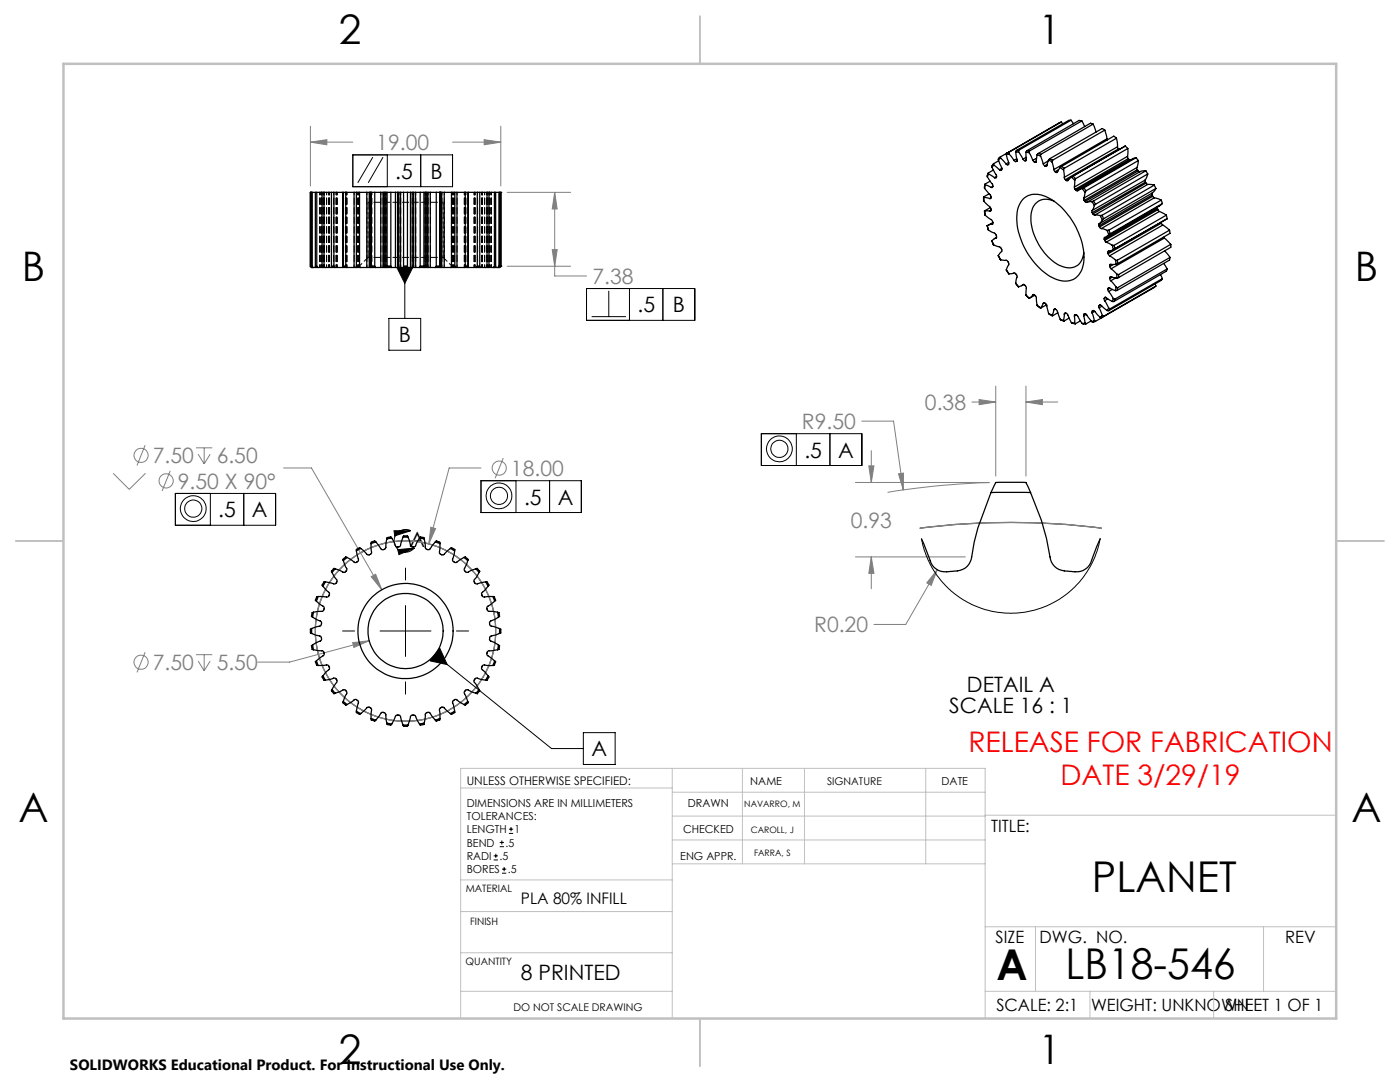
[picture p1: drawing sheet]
<svg xmlns="http://www.w3.org/2000/svg" width="279mm" height="216mm" viewBox="0 0 279 216" stroke-linecap="round" stroke-linejoin="round" font-family="sans-serif">
<g fill="none" stroke="#808080" stroke-width=".2">
<path d="M61.9 28.4l3.3-.5v1zM61.9 25.2v11.9M61.9 28.4h8.5M90.3 28.4h9.6M96.6 27.9l3.3 .5-3.3 .5zM99.9 25.2v11.9M101.2 38.4h12.7M110.7 38.4l.5 3.3h-1zM110.7 38.4v16.7h6.4M101.2 53.1h12.7M110.2 49.8h1l-.5 3.3zM195.4 79.7l3.3 .5-3.3 .6z"/>
<path d="M198.7 77v18M204.8 77v18M22.6 94.4l3.2 3.2 3.2-3.2M29 88.8l-1.7 4.1M34 93.9l-1.7 4.1M39.1 89.4h3.3M39.5 90.6l1.2 2M40.7 89.4v3.2M41.9 90.6l-1.2 2M56.6 93.4h5.6l14 24.3M96 93.4h-6.4l-4 15.1M100.4 91.4l-1.6 4"/>
<path d="M170.7 96.3h26.7a145.6 145.6 0 0 0-20.3 1.9M172 84h6.3l2 13.8M173.4 93h1l-.5 3.3zM173.9 89.9v6.4M179.3 94.5l1-.1v3.4zM194 80.2h4.7M204.8 80.2l3.2-.5v1.1zM204.8 80.2h6.3M74.1 115.1l.9-.5 1.2 3.1zM86 105.2l.9 .3-1.3 3zM170.7 111.1h22M173.9 111.1l.5 3.3h-1z"/>
<path d="M173.9 111.1v6.4M187 113.7l-1.2 3.1-.8-.5zM187 113.7l-6.2 10.9h-6.4M29 130.1l-1.7 4.1M39.1 130.6h3.3M39.5 131.9l1.2 1.9M40.7 130.6v3.2M41.9 131.9l-1.2 1.9M70.4 128.2l3.3-.4-3.1 1.4zM73.7 127.8l-15.9 4.3h-6.4"/>
<circle cx="28.2" cy="90.8" r="1.41"/>
<circle cx="33.2" cy="95.9" r="1.42"/>
<circle cx="99.6" cy="93.4" r="1.41"/>
<circle cx="28.1" cy="132.1" r="1.42"/>
</g>
<g fill="none" stroke="#000" stroke-width=".2">
<path d="M70.4 30.9h19.9v6.4h-19.9zM74.4 31.4l-3 5.1M76.4 31.4l-2.9 5.1M77.3 30.9v6.4M84 30.9v6.4M79.2 53.4h3.2l-1.6 3.2zM80.8 53.4v10.1M117.1 57.6h21.5v6.3h-21.5zM121.5 58v5.2M125.6 57.6v6.3M132.3 57.6v6.3M77.6 63.5h6.4v6.4h-6.4z"/>
<path d="M118.1 63.2h6.8M35 98.5h20v6.3h-20zM42 98.5v6.3M48.6 98.5v6.3M96 95.9h20v6.4h-20zM103 95.9v6.4M109.7 95.9v6.4M151.9 86.5h20.1v6.4h-20.1zM158.9 86.5v6.4M165.6 86.5v6.4M78.6 105.9h3.4l-3.2 1zM79.4 109.7l3.3-.3-3.1 1.3z"/>
<path d="M80.9 113.3v2.4M82 105.9a2.26 2.26 0 0 0-3 .9 2.26 2.26 0 0 0 .6 3 2.26 2.26 0 0 0 3.1-.4M68.4 125.9h2.4M75.8 125.9h10.2M80.9 120.8v10.2M80.9 136.1v2.4M86.8 130.6l23.3 18.8h6.3M87.8 129.4l1.5 3.2-3.5-.7zM91.1 125.9h2.4M116.4 146.2h6.4v6.3h-6.4zM98.5 171.6h.9M98.5 170.8h.9"/>
<path d="M99 170.4v.8M99.7 168.9h.9M99.7 168.1h.9M100.2 167.7v.8M100.2 174.2h.8M100.2 173.4h.8M100.6 173v.8M101.6 166.3h.8M101.6 165.5h.8M102 165v.9"/>
<circle cx="99.6" cy="98.9" r="1.71"/>
<circle cx="99.6" cy="98.9" r="2.58"/>
<circle cx="155.5" cy="89.6" r="2.57"/>
<circle cx="155.6" cy="89.6" r="1.72"/>
<circle cx="38.6" cy="101.5" r="2.57"/>
<circle cx="38.6" cy="101.5" r="1.71"/>
</g>
<g fill="none" stroke="#808080" stroke-width=".25">
<path d="M190.9 104.6l-7.3 .8M195.9 104.4a140.3 140.3 0 0 1 23.9 1M207.6 104.4a140.5 140.5 0 0 0-24 1M212.5 104.6l7.3 .8"/>
<circle cx="80.9" cy="125.9" r="18"/>
</g>
<g fill="none" stroke="#c0c0c0" stroke-width=".2">
<path d="M91.9 157.2h42.3M134.2 153.3v49.9M134.2 158.1h62.4M148.2 153.3v19.1M160.5 153.3v19.1M184.7 153.3v19.1M91.9 175.6h42.3M134.2 167.6h62.4M134.2 162.8h62.4M134.2 172.4h62.4M196.6 162.7h70.1M91.9 197.8h42.3"/>
<path d="M91.9 181.9h42.3M91.9 190.1h42.3M196.6 197.8h70.1M196.6 184.9h70.1M206.7 184.9v12.9M217.5 197.8v5.4M242.2 197.8v5.4M252.2 184.9v12.9M91.9 203.2v-49.9h104.7v49.9"/>
</g>
<path d="M139.7 3.2v9.5M3.1 107.9h9.6M266.7 107.9h9.5M139.7 203.2v9.6" fill="none" stroke="#c0c0c0" stroke-width=".25"/>
<path d="M12.7 12.7h254v190.5h-254z" fill="none" stroke="#c0c0c0" stroke-width=".5"/>
<path d="M78.6 105.9h3.4l-3.2 1zM79.4 109.7l3.3-.3-3.1 1.3zM79.2 53.4l1.6 3.2 1.6-3.2z" fill="#000"/>
<path d="M70.4 128.2l.2 1 3.1-1.4zM74.1 115.1l2.1 2.6-1.2-3.1zM86 105.2l-.4 3.3 1.3-3zM110.7 38.4l.5 3.3h-1zM110.2 49.8h1l-.5 3.3zM61.9 28.4l3.3-.5v1zM96.6 27.9l3.3 .5-3.3 .5zM187 113.7l-2 2.6 .8 .5zM179.3 94.5l1 3.3v-3.4zM195.4 79.7l3.3 .5-3.3 .6zM204.8 80.2l3.2-.5v1.1zM173.9 111.1l.5 3.3h-1zM173.4 93h1l-.5 3.3z" fill="#808080"/>
<path d="M87.8 129.4l1.5 3.2-3.5-.7z" fill="#000"/>
<g fill="none" stroke="#000" stroke-width=".25">
<path d="M61.9 38.4h.1M61.9 38.4v14.7M61.9 38.4h.2M62.3 38.4h.6M62.3 38.4h-.1v14.7M62.3 38.4v14.7M62.9 38.4h.3M62.9 38.4v14.7M63.2 38.4h1M63.2 38.4v14.7M64.3 38.4h.4M64.3 38.4v14.7"/>
<path d="M64.7 38.4h1.4M64.7 38.4v14.7M66.6 38.4h1.8M66.6 38.4h-.5v14.7M66.6 38.4v14.7M68.4 38.4h.6M68.4 38.4v14.8M69 38.4h1.7M69 38.4v14.7M70.7 38.4h.4M70.7 38.4v15M71.1 38.4h.7"/>
<path d="M71.1 38.4v14.7M71.8 38.4h1.4M71.8 38.4v14.7M73.2 38.4h.5M73.2 38.4v15M73.7 38.4h.2M73.7 38.4v15M73.9 38.4h.1M73.9 38.4v15M74 38.4v15M74.8 38.4h1.2M74.8 38.4h-.7v14.7"/>
<path d="M74.8 38.4v14.7M76 38.4h.4M76 38.4v15M76.4 38.4h.3M76.4 38.4v15M76.7 38.4h.6M76.7 38.4v15M77 38.4v15h-.3M77.3 38.4h.7M77.3 38.4v14.7M78 38.4h.9M78 38.4v14.7"/>
<path d="M78.9 38.4h.4M78.9 38.4v15M79.3 38.4h.3M79.3 38.4v15M79.6 38.4h.3M79.6 38.4v15M79.9 38.4h.6M79.9 38.4v15M80.5 38.4h.8M80.5 38.4v14.7M81.3 38.4h.6M81.3 38.4v14.7"/>
<path d="M81.9 38.4h.4M81.9 38.4v15M82.3 38.4h.2M82.3 38.4v15M82.5 38.4h.4M82.5 38.4v15M82.9 38.4h1M82.9 38.4v15M83.9 38.4h.7M83.9 38.4v14.7M84.6 38.4h.3M84.6 38.4v14.7"/>
<path d="M84.9 38.4h.3M84.9 38.4v15M85.2 38.4h.2M85.2 38.4v15M85.4 38.4h.5M85.4 38.4v15M85.9 38.4h1.2M85.9 38.4v15M87.1 38.4h.7M87.1 38.4v14.7M87.8 38.4v14.7M87.8 38.4h.1"/>
<path d="M87.9 38.4v15M87.9 38.4h.3M88.2 38.4h.5M88.2 38.4v15M88.7 38.4h1.4M88.7 38.4v15M90.1 38.4h.7M90.1 38.4v14.7M90.8 38.4h.4M90.8 38.4v14.7M91.2 38.4h1.7M91.2 38.4v15"/>
<path d="M92.9 38.4h.5v14.7M92.9 38.4v14.7M95.2 38.4h-1.7v14.8M95.2 38.4h.5v14.7M95.2 38.4v14.7M95.8 38.4h1.4M97.2 38.4h.4M97.2 38.4v14.7M97.6 38.4v14.7M97.6 38.4h1.1M98.7 38.4h.2M98.7 38.4v14.7"/>
<path d="M98.9 38.4v14.7M99 38.4h.6M99.6 38.4h.1v14.7M99.6 38.4v14.7M99.7 38.4h.2M99.9 38.4h.1M99.9 38.4v14.7M196.3 39.3l.1 .9M196.4 39.4v.8M196.4 39.4l1.1 .2M196.5 37.6l1.2 1.3 .1 .6M196.5 36.8v.8"/>
<path d="M196.6 36.9l-.1 .7M196.6 36.9l1.2 .5M197.1 35.3l1 1.6a.33 .33 0 0 1 0 .3 .33 .33 0 0 1-.3 .2M197.2 34.6l-.2 .5 .1 .2M197.3 34.7l-.2 .6M197.3 34.7l1.2 .8M197.4 38.7l-1 .7M197.6 36.2l-1 .5v.2M197.8 39.5l-.1 .2-.2-.1M197.8 39.5l-.3 .1M198 33.4l.8 1.5a.35 .35 0 0 1 .1 .4 .35 .35 0 0 1-.4 .2M198.1 37.2l-.3 .2"/>
<path d="M198.2 33.9l-1 .6 .1 .2M198.3 32.7l-.4 .4 .1 .3M198.3 32.7v.2M198.3 32.9l-.3 .5M198.3 32.9l1.2 1M198.9 35.2l-.4 .3M199.2 31.9l.7 1.5a.3 .3 0 0 1 0 .5 .3 .3 0 0 1-.4 0M199.3 32.1l-1 .6M199.7 31.3l-.5 .3v.3M199.7 31.3v.2M199.7 31.5l-.5 .4M199.7 31.5l1.1 1.2"/>
<path d="M200 33.6l-.5 .3M200.8 30.9l.5 1.5M201 30.6l-.2 .3M201 30.6l-1.3 .7M201.3 32.4a.3 .3 0 0 1-.1 .4 .3 .3 0 0 1-.4-.1M201.3 32.8h-.1M201.3 32.4l-.5 .3M201.4 30.7l-.6 .2M201.4 30.7l1 1.3M201.4 30.4v.3M201.4 30.4l-.4 .2M202.4 32l.3 .2"/>
<path d="M202.7 30.4l.3 1.5-.1 .3M202.8 30l-.1 .4M202.9 32.2h-.2M202.9 31.7l-.5 .3M203 32.2h-.1M203 32.1l-.3 .1M203.3 30.3l-.6 .1M203.3 30.3l.9 1.4M203.3 30v.3M203.3 30h-.5M204.1 39.8a4 4 0 0 1 5-.4 14.3 14.3 0 0 1 7.2 12.8 3.8 3.8 0 0 1-4.3 3.9 11.4 11.4 0 0 1-7.4-6.4 11.1 11.1 0 0 1-1.3-8.6zM204.2 31.7l.3 .4"/>
<path d="M204.5 32.1h.2M204.8 30.4v1.6l-.1 .1M204.8 30.4l.6 .1M204.8 31.4l-.6 .3M204.8 32l-.1 .1M204.8 31.9l-.3 .2M205 30.1l-.2 .3M205 30.1h.5M205.4 30.5l.7 1.5M205.5 30.1l-.1 .4M206.1 32l.3 .3M206.4 32.3l.2 .1"/>
<path d="M206.8 32.3l-.2 .1M206.8 32.1l-.4 .2M206.9 31.6l-.8 .4M207 30.9l-.2 1.4-.2 .1M207 30.9l.7 .3M207.2 30.6l-.2 .3M207.2 30.6l.5 .2M207.7 31.2l.5 1.5M207.7 30.8v.4M208.2 32.7l.3 .4M208.5 33.1l.2 .1M209 33l-.3 .2"/>
<path d="M209 32.8l-.5 .3M209.2 32.1l-1 .6M209.3 31.9l.7 .4M209.3 31.9l-.4 1.2-.2 .1M209.6 31.6l-.3 .3M209.6 31.6l.5 .4M210 32.3l.3 1.5M210.1 32l-.1 .3M210.3 33.8l.3 .5M210.6 34.3l.1 .1M211.1 34.2l-.4 .2M211.2 33.9l-.6 .4"/>
<path d="M211.6 33.4l-.6 1h-.3M211.6 33.4l.7 .5M211.8 24.3l-10.8 6.3M211.8 24.3l-10.4 6.1M211.8 24.3l.3 .4M211.9 33.2l-.3 .2M211.9 33.2l.5 .4M212.3 33.9l.1 1.5M212.4 35.4l.2 .4M212.4 33.6l-.1 .3M212.6 35.8l.2 .2M213.5 35.6l-.7 .4"/>
<path d="M213.7 24l.5 .7M213.7 24h-.4l-10.5 6M213.7 24l-10.4 6M213.8 35.3l-.7 .8-.3-.1M213.8 35.3l.7 .7M213.8 35.3l.3-.2 .5 .6M214.4 37.3l.2 .5M214.5 36l-.1 1.3M214.6 37.8l.1 .2M214.6 35.7l-.1 .3M215.9 24.1l.6 1.2M215.9 24.1l-.5-.1-10.4 6.1"/>
<path d="M215.9 24.1l-10.4 6M215.9 37.6l-.8 .5-.4-.1M215.9 37.6l.7 .8M216.3 39.5l.1 .5M216.3 37.5l-.4 .1M216.3 37.5l.4 .6M216.6 38.4l-.3 1.1M216.7 38.1l-.1 .3M218.2 24.8l.6 1.6M218.2 24.8l-.6-.2-10.4 6M218.2 24.8l-10.5 6M220.5 26l.4 1.7"/>
<path d="M220.5 26l-.5-.4-10.4 6M220.5 26l-10.4 6M220.9 27.7l.1 .2M220.9 27.7l-10.6 6.1M222.8 27.6l.2 1.7M222.8 27.6l-.5-.4-10.4 6M222.8 27.6l-10.4 6M223 29.3l.2 .4M223 29.3l-10.6 6.1M223.2 29.7l.1 .1M223.2 29.7l-10.6 6.1M224.6 29.1l.5 .5"/>
<path d="M224.6 29.1l-10.6 6.1M224.6 29.1l-.1 .1M225 31.2l.2 .4M225 31.2l-10.6 6.1M225.1 29.6l-.1 1.6M225.1 29.6l-10.5 6.1M225.2 31.6l.2 .3M225.2 31.6l-10.6 6.2M225.4 31.9l.2 .1M225.4 31.9l-10.7 6.1M226.7 31.5l.5 .5M226.7 31.5l-.7 .2-10.6 6.2"/>
<path d="M226.7 31.5l-10.4 6M226.9 33.4l.1 .5M226.9 33.4l-10.6 6.1M227 33.9l.2 .2M227 33.9l-10.6 6.1M227.2 34.1l.3 .2M227.2 34.1l-10.7 6.1M227.2 32l-.3 1.4M227.2 32l-10.5 6.1M227.5 34.3l-10.6 6.1M228.6 35.9v.4M228.6 35.9l-10.7 6.1"/>
<path d="M228.6 36.3l.1 .2M228.6 36.3l-10.6 6.1M228.7 34.1l.4 .6M228.7 34.1l-1.2 .2M228.7 34.1l-10.5 6M228.7 36.5l.4 .3M228.7 36.5l-10.6 6.2M229.1 36.8l1.3 .1M229.1 34.7l-.5 1.2M229.1 34.7l-10.4 6M229.1 36.8l-10.6 6.1M229.9 38.5v.4"/>
<path d="M229.9 38.9l.1 .3M229.9 38.5l-10.5 6.2M229.9 38.9l-10.6 6.1M230 39.2l.4 .3M230 39.2l-10.6 6.1M230.4 36.9l.3 .7M230.4 39.5l1.3 .4M230.4 36.9l-10.5 6.1M230.4 39.5l-10.6 6.1M230.7 37.6l-.8 .9M230.7 37.6l-10.4 6M231.7 39.9l.3 .7"/>
<path d="M231.7 39.9l-10.4 6M61.9 53.1l.3 .3M61.9 53.1h.1M62.2 53.1l.1 .2 .2 .1M62.2 53.1h.1M62.2 53.4h.1M62.3 53.1l.2 .3M62.5 53.4h.6M62.9 53.1l.2 .3h.4M62.9 53.1h.3M63.2 53.1l.3 .3M63.5 53.4h.9"/>
<path d="M64.3 53.1l.1 .3h.5M64.3 53.1h.4M64.7 53.1l.2 .3M64.9 53.4h1.3M66.1 53.1l.1 .3h.7M66.1 53.1h.5M66.6 53.1l.3 .3M66.9 53.4h1.5M69 53.1l.3 .3M69 53.1h-.6v.2l.9 .1M69.3 53.4h1.4M70.7 53.4h.4"/>
<path d="M71.1 53.1v.3M71.1 53.1h.7M71.1 53.4h.9M71.8 53.1l.2 .3M72 53.4h1.2M73.2 53.4h.5M73.7 53.4h.2M73.9 53.4h.1M74 53.4h1M74.1 53.1l-.1 .3M74.1 53.1h.7M74.8 53.1l.2 .3"/>
<path d="M75 53.4h1M76 53.4h.4M76.4 53.4h.3M77 53.4h.2M77.2 53.4h1M77.3 53.1l-.1 .3M77.3 53.1h.7M78 53.1l.2 .3M78.2 53.4h.7M78.9 53.4h.4M79.3 53.4h.3M79.6 53.4h.3"/>
<path d="M79.9 53.4h.5M80.4 53.4h1M80.5 53.1l-.1 .3M80.5 53.1h.8M81.3 53.1l.1 .3M81.4 53.4h.5M81.9 53.4h.4M82.3 53.4h.2M82.5 53.4h.4M82.9 53.4h.8M83.7 53.4h1M83.9 53.1l-.2 .3"/>
<path d="M83.9 53.1h.7M84.6 53.1l.1 .3M84.7 53.4h.2M84.9 53.4h.3M85.2 53.4h.2M85.4 53.4h.5M85.9 53.4h1M87.1 53.1l-.2 .3M87.1 53.1h.7M87.8 53.1v.3h-.9M87.9 53.4h.3M88.2 53.4h.5"/>
<path d="M88.7 53.4h1.2M89.9 53.4h.8M90.1 53.1l-.2 .3M90.1 53.1h.7M90.7 53.4h.5M90.8 53.1l-.1 .3M91.2 53.4h1.4M92.6 53.4h.7M92.9 53.1l-.3 .3M92.9 53.1h.5M93.3 53.4h1.7M93.4 53.1l-.1 .3"/>
<path d="M95.2 53.1l-.2 .3M95.2 53.1h.5M95.6 53.4h1.3M95.7 53.1l-.1 .3h-.6M97.2 53.1l-.3 .3M97.2 53.1h.4M97.4 53.4h1M97.6 53.1l-.2 .3h-.5M98.7 53.1l-.3 .3M98.7 53.1h.2M98.7 53.4h.6M98.9 53.1l-.1 .3h-.4"/>
<path d="M99.5 53.4h.2M99.6 53.1l-.3 .3M99.6 53.1h.1M99.7 53.1l-.1 .2-.3 .1M99.9 53.1l-.2 .3M99.9 53.1h.1M196.4 40.2l1.3 1.2 .1 .6-.2 .1M196.5 42.1l.1 .9M196.5 42.1h1.1M196.6 43l1.3 .9 .3 .5-.2 .4M197.1 45l.2 .9M197.3 45.9l1.3 .7 .3 .6-.1 .3"/>
<path d="M197.7 41.4l-1.2 .7M197.8 42l-.2 .1M198 48l.3 .9M198 44.8l-.9 .2M198.1 44.4l-1.1 .6M198.1 44.7l-.1 .1M198.3 48.9l1.2 .3 .4 .5 .1 .4-.8 .9M198.8 47.5l-.8 .5M198.9 47.4l-.1 .1M198.9 47.4l-.5 .2M199.2 51l.5 .9M199.2 51h.1"/>
<path d="M199.7 51.9h1.2l.3 .3 .2 .5-.6 1.1M200.8 53.8l.6 .8M201.4 54.6l1.1-.1 .3 .3 .2 .4-.3 1.3M202.7 56.5l.6 .7M204.2 56.8h.3l.3 .5v1.6M204.2 56.8l-.9 .4M204.2 56.8h.1M204.3 56.8l-.4 .2M204.8 58.9l.6 .6M205.4 59.5h.1M206.1 58.8h.3l.4 .4 .2 1.7M206.1 58.8l-.7 .7"/>
<path d="M206.3 58.8h-.2M206.5 58.9l-1.1 .6M210.4 40.1a3 3 0 0 0-4.6 2.6 11.2 11.2 0 0 0 6 10.4 3 3 0 0 0 4.5-2.7M216.4 40l.1 .2M216.5 40.2l.4 .2M217.9 40.2l-1 .2M217.9 40.2l.5 .8M217.9 42l.1 .4M218 42.4l.1 .3M218.1 42.7l.4 .2M218.2 40.1l-.3 .1M218.2 40.1l.5 .6"/>
<path d="M218.4 41l-.5 1M218.5 42.9l1.1 .1M218.7 40.7l-.3 .3M219.3 45l.1 .3M219.4 44.7l-.1 .3M219.4 45.3l.4 .3M219.6 43l.4 .9M219.8 45.6l1.1 .4M219.9 43h-.3M219.9 43l.4 .6M220 43.9l-.6 .8M220.3 43.6l-.3 .3"/>
<path d="M220.4 47.7l.1 .3M220.4 59.5l.1 .5M220.5 48l.3 .3M220.5 59.4l.1-.1 1.4 .8M220.5 59.4l-.1 .1M220.6 59.3l-.1 .1M220.7 59.3l-.3 .2M220.8 48.3l1.2 .6M220.9 46l.4 .8M221.1 50.4l.1 .2M221.1 57.7l.2 .5M221.1 59.6l-.6 .4"/>
<path d="M221.2 50.6l.2 .4M221.2 57.5l.1-.1 1.3 .6M221.2 57.5l-.1 .2M221.3 46.8l-.9 .6v.3M221.3 58.2l.9 1.3M221.3 45.9l-.4 .1M221.3 45.9l.3 .7M221.3 57.4l-.1 .1M221.4 51l1.2 .9M221.5 53v.2M221.5 55.6l.2 .4M221.5 53.2l.3 .4"/>
<path d="M221.5 55.4v.2M221.5 57.5l-.4 .2M221.6 46.6l-.3 .2M221.7 56l1 1.3M221.8 53.6l1.1 1.1M221.8 55.2l1.1 .3M221.8 55.2h-.2l-.1 .2M221.8 50l-.7 .4M221.8 55.2l-.3 .2M221.8 52.8l-.3 .2M222 48.9l.2 .9M222 48.9l.3 .1"/>
<path d="M222 55.3l-.5 .3M222 57.7l-.7 .5M222.2 49.8l-1 .3-.1 .3M222.2 59.5l-.2 .6M222.2 59.5l.3 .2M222.2 52.8l-.7 .4M222.3 49l.2 .6-.3 .2M222.5 59.7l-.2 .4M222.6 51.9l.1 .8M222.6 51.9h.4M222.7 55.5l-1 .5M222.7 52.7h-1.2v.3"/>
<path d="M222.7 57.3l-.1 .7M222.7 57.3l.4 .1M222.9 54.7v.8M222.9 54.7l.3 .1M223 51.9l.1 .7M223 57.9l-.4 .1M223.1 52.6l-.4 .1M223.1 57.4l-.1 .5M223.2 54.8v.6M223.2 55.4l-.3 .1M230.5 56.7l.2 .4M230.7 57.1l-10.8 6.3"/>
<path d="M230.7 57.1l-10.4 6M231 41.3v.3M231 41.6l.1 .2M231 41.6l-10.6 6.1M231.1 41.8l.3 .4M231.1 41.8l-10.6 6.2M231.4 42.2l1.4 .7M231.4 42.2l-10.6 6.1M231.6 54.8l.4 .8M231.7 44.3l.1 .2M231.8 44.5l.3 .4M231.8 44.5l-10.6 6.1"/>
<path d="M232 40.6l-.6 .5-10.6 6.1M232 55.6l-.3 .4-10.4 6M232 40.6l-10.4 6M232 55.6l-10.4 6M232.1 44.9l1.3 1M232.1 44.9l-10.7 6.1M232.2 47.3l.1 .2M232.3 52.6l.6 1.1M232.3 47.5l1.3 1.3M232.3 47.5l-10.5 6.1M232.4 50.1l1.1 1.3M232.8 42.9l.1 .7"/>
<path d="M232.8 42.9l-10.5 6.1M232.9 53.7l-.1 .4-10.5 6M232.9 43.6l-10.6 6.1M232.9 43.6v.1M232.9 53.7l-10.4 6M233.4 45.9l.1 .7-10.4 6M233.4 45.9l-10.4 6M233.5 51.4l-.1 .5-10.4 6M233.5 51.4l-10.4 6M233.6 48.8v.6l-10.4 6M233.6 48.8l-10.4 6M207 60.9l.6 .6"/>
<path d="M207 60.9l.7 .6M207.7 61.5h.1M208.2 60.5l.2-.1 .1 .1 .4 .4 .4 1.6M208.2 60.5l-.5 1M208.4 60.4l-.2 .1M208.9 60.8l-1.2 .7M209.3 62.5l.7 .5M209.3 62.5l.7 .4M210.3 61.8l-.3 1.1M210.6 61.7l.4 .4 .6 1.6M210.6 61.7l-.3 .1M211.1 62.4l-1 .6-.1-.1"/>
<path d="M211.6 63.7l.7 .4M211.6 63.7l.7 .3M212.4 62.7a.37 .37 0 0 1 .4-.2 .37 .37 0 0 1 .3 .4l.7 1.5M212.4 62.7l-.1 1.3M212.7 62.5l-.3 .2M213.4 63.5l-1 .6-.1-.1M213.8 64.4l.8 .2M213.8 64.4l.7 .1M214.4 63.1a.34 .34 0 0 1 .4-.3 .34 .34 0 0 1 .3 .3l.8 1.4M214.4 63.1l.1 1.4M214.8 62.8l-.4 .3M215.6 64l-1 .6-.1-.1"/>
<path d="M215.9 64.5l.2 .2 .6-.1M216.3 63a.31 .31 0 0 1 .2-.4 .31 .31 0 0 1 .4 .3l1 1.3M216.3 63l.3 1.5M216.6 64.5h-.7M216.8 62.7l-.5 .3M217.8 64l-1.1 .6-.1-.1M217.9 62.4l.5 1.6M218.1 62l.4 .1M218.1 62l-.2 .1v.3M218.1 62h.1M218.4 64l-.5 .2M218.4 64l.3 .1"/>
<path d="M218.5 62.1l1.1 1.2M218.5 62.1l-.6 .3M218.6 64.1l-.4 .2-.3-.1M219.3 61l.1 .4M219.4 61.4l.6 1.5M219.4 60.9h.3l1.2 1M219.4 60.9l-.1 .1M219.5 60.9h-.1M219.6 63.3l.3 .1M219.6 60.9l-.3 .1M219.9 63.4l-1.2 .7M219.9 61.1l-.5 .3"/>
<path d="M220 62.9l-.4 .4M220 62.9l.3 .2M220.3 63.1l-.4 .3M220.5 60l.8 1.5M220.9 61.9l.4 .1M221.3 61.5l-.4 .4M221.3 61.5l.3 .1M221.6 61.6l-.3 .4M222 60.1h.3M197.8 98.3h7.9M197.8 98.3l.9-2 .8-.1 5.3 .1 .9 2M197.8 98.3l-2.6 7-.8 2.9-.5 2.9a3.6 3.6 0 0 1-3.9 2.9 3.5 3.5 0 0 1-4.4-2.2l-1.7-4.3"/>
<path d="M205.7 98.3a48.3 48.3 0 0 1 4 13.4 3.6 3.6 0 0 0 3.8 2.3 3.5 3.5 0 0 0 4.3-2.2l1.8-4.3M63.1 120l1.4 1a.61 .61 0 0 1-.3 1l-1.7 .2M63.5 119l-.4 1M63.5 119h-.1a.76 .76 0 0 0-.4 .9l.1 .1M64.5 117l1.1 1.2 .1 .5-.3 .4-1.9-.1M64.9 116.1l-.4 .9M64.9 116.1h-.2l-.2 .3a.33 .33 0 0 0 0 .6M66.3 114.2l.9 1.5v.4a.49 .49 0 0 1-.6 .4l-1.7-.4M66.9 113.5l-.6 .7M66.9 113.5a.61 .61 0 0 0-.7 .7h.1M68.5 111.9l.8 1.7-.3 .4-.4 .2-1.7-.7M69.3 111.2l-.8 .7"/>
<path d="M69.3 111.2a.64 .64 0 0 0-.8 .6v.1M71.1 109.9l.4 1.7-.1 .5-.6 .2-1.5-1.1M72 109.4l-.9 .5M72 109.4a.64 .64 0 0 0-.9 .5M74 108.5l.2 1.6a.61 .61 0 0 1-1 .5l-1.2-1.2M75 108.1l-1 .4M75 108.1a.62 .62 0 0 0-1 .4M77.2 107.5l-.2 1.7-.2 .4a.57 .57 0 0 1-.8-.1l-1-1.4M78.2 107.4l-1 .1M78.2 107.4a.59 .59 0 0 0-1 .1M80.4 107.2h1M80.4 107.2l.1-.1a.26 .26 0 0 1 .1-.2 .26 .26 0 0 1 .3 0 .3 .3 0 0 1 .4 0 .3 .3 0 0 1 .1 .3"/>
<path d="M80.4 107.2l-.5 1.6-.4 .3-.5-.1-.8-1.6M81.4 107.2l.5 1.6 .5 .3 .5-.2 .8-1.5M83.7 107.4l1 .1M83.7 107.4a.55 .55 0 0 1 .9 0l.1 .1M84.7 107.5l.2 1.8 .2 .3a.57 .57 0 0 0 .8-.1l1-1.4M86.9 108.1l.9 .4M86.9 108.1a.6 .6 0 0 1 .9 .3v.1M87.8 108.5l-.1 1.6a.61 .61 0 0 0 1 .5l1.2-1.2M89.9 109.4l.8 .5M89.9 109.4a.59 .59 0 0 1 .8 .4v.1M90.7 109.9l-.4 1.6a.58 .58 0 0 0 .9 .6l1.4-.9M92.6 111.2l.7 .7"/>
<path d="M92.6 111.2a.64 .64 0 0 1 .8 .6l-.1 .1M93.3 111.9l-.6 1.5a.58 .58 0 0 0 .1 .6 .58 .58 0 0 0 .7 .2l1.5-.7M95 113.5l.6 .7M95 113.5l.2-.1 .3 .3a.28 .28 0 0 1 .2 .2 .28 .28 0 0 1-.1 .3M95.6 114.2l-1 1.5v.4a.54 .54 0 0 0 .7 .4l1.6-.4M96.9 116.1l.5 .9M96.9 116.1h.1a.66 .66 0 0 1 .5 .8l-.1 .1M97.4 117l-1.2 1.3v.5l.3 .3 1.9-.1M98.4 119l.3 1M98.4 119l.2 .1a.65 .65 0 0 1 .1 .9M98.7 120l-1.3 1a.6 .6 0 0 0 .2 1l1.7 .2M62.2 125.4v1"/>
<path d="M62.2 125.4a.62 .62 0 0 0-.1 1h.1M62.2 126.4l1.7 .5 .3 .5-.2 .5-1.6 .8M62.4 128.7l.1 .9M62.4 128.7a.62 .62 0 0 0 .1 .9M62.4 123.2l1.7 .8 .1 .5-.3 .4-1.7 .5M62.5 129.6l1.8 .3 .3 .2a.57 .57 0 0 1-.1 .7l-1.4 1.1M62.5 122.2l-.1 1M62.5 122.2a.67 .67 0 0 0-.2 .9l.1 .1M63.1 131.9l.4 .9M63.1 131.9l-.1 .3 .2 .6h.3M63.5 132.8l1.7-.1a.62 .62 0 0 1 .4 .9l-1.1 1.3M64.5 134.9l.4 .8"/>
<path d="M64.5 134.9l-.2 .2 .2 .3a.29 .29 0 0 0 .1 .3 .29 .29 0 0 0 .3 0M64.9 135.7l1.7-.4 .5 .2 .2 .5-1 1.6M66.3 137.6l.6 .7M66.3 137.6l-.1 .1a.43 .43 0 0 0 .3 .6l.1 .1 .3-.1M66.9 138.3l1.5-.6a.59 .59 0 0 1 .6 .1 .59 .59 0 0 1 .2 .6l-.7 1.5M68.5 139.9l.8 .7M68.5 139.9l-.1 .3 .3 .3a.29 .29 0 0 0 .2 .2 .29 .29 0 0 0 .4-.1M93.3 139.9l-.7 .7M93.3 139.9l.1 .3-.3 .3a.25 .25 0 0 1-.1 .2 .25 .25 0 0 1-.3-.1h-.1M95 138.3l-1.5-.6a.59 .59 0 0 0-.6 .1 .59 .59 0 0 0-.2 .6l.6 1.5M95.6 137.6l-.6 .7M95.6 137.6l.1 .1a.25 .25 0 0 1 0 .3 .25 .25 0 0 1-.2 .1l-.3 .3-.2-.1"/>
<path d="M96.9 135.7l-1.6-.4a.58 .58 0 0 0-.6 .9l.9 1.4M97.4 134.9l-.5 .8M97.4 134.9a.48 .48 0 0 1-.1 .7l-.4 .1M98.4 132.8l-1.9-.1-.2 .2a.57 .57 0 0 0 0 .7l1.1 1.3M98.7 131.9l-.3 .9M98.7 131.9h.1a.25 .25 0 0 1 .1 .3 .25 .25 0 0 1-.1 .2l-.1 .4h-.3M99.3 122.2l.2 1M99.3 122.2a.59 .59 0 0 1 .3 .8l-.1 .2M99.3 129.6l-1.8 .3-.3 .5 .1 .4 1.4 1.1M99.5 123.2l-1.5 .7-.3 .4 .2 .6 1.8 .5M99.5 128.7l-.2 .9M99.5 128.7a.51 .51 0 0 1 .1 .8l-.3 .1"/>
<path d="M99.7 125.4v1M99.7 125.4a.5 .5 0 0 1 .2 .8l-.2 .2M99.7 126.4l-1.8 .5-.2 .3v.3l.2 .4 1.6 .8M69.3 140.6l1.5-1 .5 .1 .2 .5-.4 1.7M71.1 141.9l.9 .5M71.1 141.9v.1a.67 .67 0 0 0 .8 .5l.1-.1M72 142.4l1.2-1.2 .4-.1 .4 .2 .2 .2-.2 1.9M74 143.4l1 .3M74 143.4a.71 .71 0 0 0 .9 .4l.1-.1M75 143.7l1.1-1.5h.5l.4 .3 .2 1.8M77.2 144.3l1 .2M77.2 144.3a.58 .58 0 0 0 .9 .2h.1"/>
<path d="M78.2 144.5l.9-1.8h.6l.2 .3 .5 1.7M80.4 144.7h1M80.4 144.7h.1a.5 .5 0 0 0 .7 .2l.2-.2M83.7 144.5l-.8-1.7-.4-.1a.51 .51 0 0 0-.6 .4l-.5 1.6M84.7 144.3l-1 .2M84.7 144.3a.56 .56 0 0 1-1 .2M86.9 143.7l-1-1.4a.57 .57 0 0 0-.6-.1 .57 .57 0 0 0-.4 .4l-.2 1.7M87.8 143.4l-.9 .3M87.8 143.4v.3l-.4 .1a.3 .3 0 0 1-.5-.1M89.9 142.4l-1.2-1.1a.59 .59 0 0 0-1 .4l.1 1.7M90.7 141.9l-.8 .5M90.7 141.9v.1a.28 .28 0 0 1 0 .3 .28 .28 0 0 1-.3 .1l-.3 .2-.2-.2"/>
<path d="M92.6 140.6l-1.6-1-.5 .1-.2 .5 .4 1.7"/>
<circle cx="80.9" cy="125.9" r="9.5"/>
<circle cx="80.9" cy="125.9" r="7.5"/>
</g>
<g fill="none" stroke="#000" stroke-width=".2" stroke-dasharray="1.3 .6" stroke-dashoffset=".8">
<path d="M63.8 38.4v15M63.9 38.4v15M64.2 38.4v15M64.5 38.4v15M64.6 38.4v15M64.7 38.4v15M65.2 38.4v15M65.6 38.4v15M65.7 38.4v15M66.6 38.4v15M67.1 38.4v15M67.2 38.4v15"/>
<path d="M68.4 38.4v15M68.9 38.4v15M69.1 38.4v15M69.2 38.4v15M70.7 38.4v15M71.2 38.4v15M71.4 38.4v15M71.5 38.4v15M73.2 38.4v15M73.7 38.4v15M74 38.4v15M74.2 38.4v15"/>
<path d="M76 38.4v15M76.5 38.4v15M76.7 38.4v15M77 38.4v15M78.9 38.4v15M79.3 38.4v15M79.6 38.4v15M80 38.4v15M81.9 38.4v15M82.3 38.4v15M82.6 38.4v15M83 38.4v15"/>
<path d="M84.9 38.4v15M85.2 38.4v15M85.4 38.4v15M85.9 38.4v15M87.7 38.4v15M87.9 38.4v15M88.2 38.4v15M88.7 38.4v15M90.3 38.4v15M90.4 38.4v15M90.5 38.4v15M90.7 38.4v15"/>
<path d="M91.2 38.4v15M92.6 38.4v15M92.7 38.4v15M92.8 38.4v15M93 38.4v15M93.5 38.4v15M94.6 38.4v15M94.7 38.4v15M94.8 38.4v15M95.3 38.4v15M96.1 38.4v15M96.2 38.4v15"/>
<path d="M96.3 38.4v15M96.7 38.4v15M97.2 38.4v15M97.3 38.4v15M97.4 38.4v15M97.7 38.4v15M98 38.4v15M98.1 38.4v15M64.2 53.4v-15M64.7 53.4v-15M65.8 53.4v-15M67.3 53.4v-15"/>
<path d="M69.3 53.4v-15M71.6 53.4v-15M74.2 53.4v-15M77 53.4v-15M88.5 51.4h-15.1M88.5 40.4h-15.1"/>
</g>
<g fill="none" stroke="#000" stroke-width=".2" stroke-dasharray="1.3 .6">
<path d="M69 38.4h.1M87.8 38.4h-.1M92.8 38.4h.1M62 53.1h.1M62.2 53.1h.1M63 53.1h.2M64.3 53.1h.4M66.2 53.1h.4M68.4 53.1v.3M68.5 53.1h.5M68.5 53.4h-.1M92.9 53.1h.5"/>
<path d="M93.5 53.1v.3M95.3 53.1h.4M97.2 53.1h.4M98.7 53.1h.2M99.6 53.1h.1M99.9 53.1h.1"/>
</g>
<path d="M71.1 53.1h.7M90.1 53.1h.7" fill="none" stroke="#000" stroke-width=".2" stroke-dasharray="1.3 .6" stroke-dashoffset=".3"/>
<path d="M74.1 53.1h.7M77.3 53.1h.7M81.3 53.1h-.7M83.9 53.1h.7M87.1 53.1h.7" fill="none" stroke="#000" stroke-width=".2" stroke-dasharray="1.3 .6" stroke-dashoffset=".4"/>
<path d="M73.5 51.4l-2 2M90.5 53.4l-2-2" fill="none" stroke="#000" stroke-width=".2" stroke-dasharray="1.3 .6" stroke-dashoffset=".2"/>
<path d="M73.5 40.4v11M88.5 51.4v-11" fill="none" stroke="#000" stroke-width=".2" stroke-dasharray="1.3 .6" stroke-dashoffset="-.1"/>
<path d="M219.6 107.5a18.1 18.1 0 0 1-17.8 14.9 18.1 18.1 0 0 1-17.9-14.9" fill="none" stroke="#000" stroke-width=".2"/>
<g font-size="8.5">
<text x="217.9" y="177.9">PLANET</text>
<text x="198.9" y="195.5">A</text>
<text x="212.6" y="195.4">LB18-546</text>
</g>
<g font-size="8.1">
<text x="67.6" y="8.9">2</text>
<text x="207.3" y="8.9">1</text>
<text x="4.4" y="56.1">B</text>
<text x="270.4" y="56.1">B</text>
<text x="3.7" y="164.1">A</text>
<text x="269.7" y="164.1">A</text>
<text x="67.6" y="212.4">2</text>
<text x="207.3" y="212.4">1</text>
</g>
<g font-size="5.6" fill="#f00">
<text x="193.3" y="150.1">RELEASE FOR FABRICATION</text>
<text x="211.6" y="156.7">DATE 3/29/19</text>
</g>
<g font-size="4.2" fill="#808080">
<text x="75.1" y="30">19.00</text>
<text x="118.2" y="56.6">7.38</text>
<text x="184.6" y="81.8">0.38</text>
<text x="160" y="85.6">R9.50</text>
<text x="30.5" y="92.4">7.50</text>
<text x="43.2" y="92.4">6.50</text>
<text x="102" y="94.9">18.00</text>
<text x="35.5" y="97.5">9.50 X 90°</text>
<text x="169.8" y="105.3">0.93</text>
<text x="162.5" y="126.2">R0.20</text>
<text x="30.5" y="133.7">7.50</text>
<text x="43.2" y="133.7">5.50</text>
</g>
<g font-size="4.2">
<text x="78.9" y="35.7">.5</text>
<text x="85.9" y="35.7">B</text>
<text x="127.2" y="62.3">.5</text>
<text x="134.3" y="62.3">B</text>
<text x="79.6" y="68.3">B</text>
<text x="160.5" y="91.3">.5</text>
<text x="167.3" y="91.3">A</text>
<text x="104.6" y="100.7">.5</text>
<text x="111.3" y="100.7">A</text>
<text x="43.6" y="103.2">.5</text>
<text x="50.3" y="103.2">A</text>
<text x="81.7" y="109.1">A</text>
<text x="189.4" y="142.2">SCALE 16 : 1</text>
<text x="193" y="138">DETAIL A</text>
<text x="118" y="150.9">A</text>
<text x="103.9" y="195.6">8 PRINTED</text>
</g>
<g font-size="3.4">
<text x="197.8" y="166">TITLE:</text>
<text x="198.7" y="188.1">SIZE</text>
<text x="207.5" y="188.1">DWG. NO.</text>
<text x="256.5" y="188.2">REV</text>
<text x="198.8" y="201.7">SCALE: 2:1</text>
<text x="217.7" y="201.8">WEIGHT: UNKNOWN</text>
<text x="244.5" y="201.7">SHEET 1 OF 1</text>
</g>
<text font-size="3.2" x="103.9" y="180.5">PLA 80% INFILL</text>
<text font-size="3" x="14" y="213.5">SOLIDWORKS Educational Product. For Instructional Use Only.</text>
<text font-size="2.4" x="93.2" y="156.7">UNLESS OTHERWISE SPECIFIED:</text>
<g font-size="2.2">
<text x="93.2" y="161">DIMENSIONS ARE IN MILLIMETERS</text>
<text x="137.3" y="161">DRAWN</text>
<text x="149.7" y="156.7">NAME</text>
<text x="187.9" y="156.7">DATE</text>
<text x="93.2" y="163.6">TOLERANCES:</text>
<text x="93.2" y="166.3">LENGTH</text>
<text x="102.7" y="166.3">1</text>
<text x="136.3" y="166.3">CHECKED</text>
<text x="93.1" y="168.9">BEND</text>
<text x="93.2" y="171.6">RADI</text>
<text x="99.7" y="171.6">.5</text>
<text x="100.9" y="168.9">.5</text>
<text x="135.8" y="171.6">ENG APPR.</text>
<text x="93.2" y="174.2">BORES</text>
<text x="101.3" y="174.2">.5</text>
</g>
<g font-size="2.1">
<text x="165.1" y="156.7">SIGNATURE</text>
<text x="102.5" y="201.7">DO NOT SCALE DRAWING</text>
</g>
<g font-size="2">
<text x="92.9" y="178">MATERIAL</text>
<text x="93.8" y="184.5">FINISH</text>
<text x="92.9" y="192.5">QUANTITY</text>
</g>
<g font-size="1.8">
<text x="148.5" y="161">NAVARRO, M</text>
<text x="149.8" y="166.3">CAROLL, J</text>
<text x="150.5" y="170.8">FARRA, S</text>
</g>
</svg>
